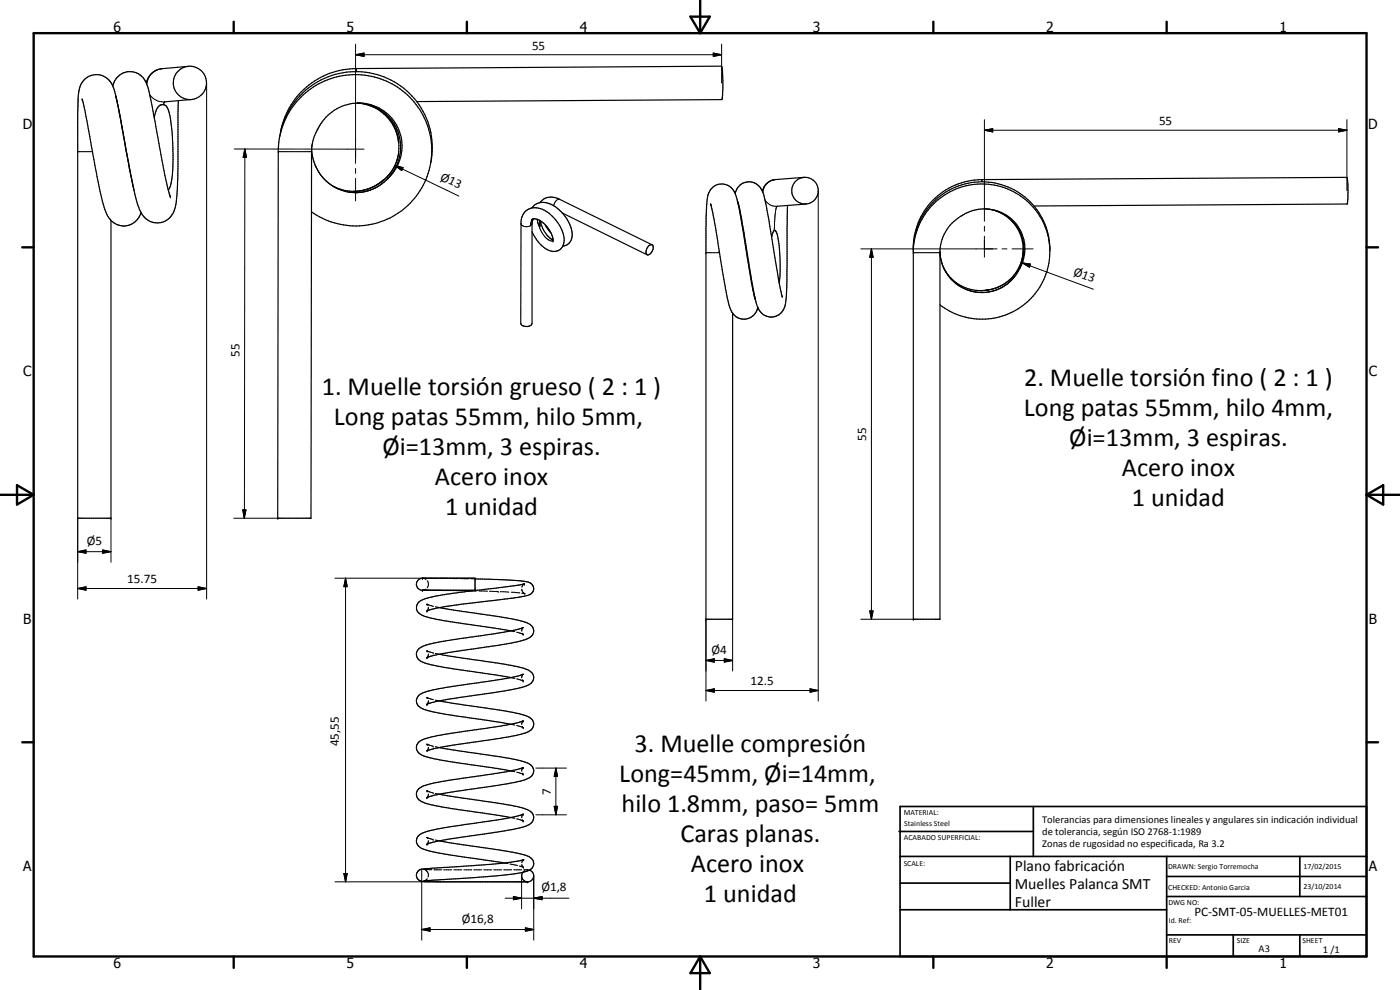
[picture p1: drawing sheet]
<svg xmlns="http://www.w3.org/2000/svg" width="420mm" height="297mm" viewBox="0 0 420 297" stroke-linecap="round" stroke-linejoin="round" font-family="sans-serif">
<g fill="none" stroke="#000" stroke-width=".35">
<path d="M56.5 19.9l-7.9 .7a5.2 5.2 0 0 0-4.5 3.7l-.2 .6M216.6 19.9h.1M216.6 19.9l.3 4.1v4.5l-.3 1.4-91.6 .6M216.6 19.9l-109.8 .7a23.2 23.2 0 0 0-22.7 19.4M24.7 29.8l4.9 25.6a29.7 29.7 0 0 0 3.2 10.2l.6 .7a5.4 5.4 0 0 0 8.9-2.5M33.9 25.8a6 6 0 0 1 2.9-3.8 5.1 5.1 0 0 1 6.4 1.7l.8 1.5a156.4 156.4 0 0 1 3.5 17l2 10.4 1.6 6.4M34.7 28.9h.1M34.7 28.9l.3 1M35 30l1.1 5.6M35.1 30.2l-1-3.8a5.3 5.3 0 0 0-4.3-3.9 5.3 5.3 0 0 0-5.3 2.4l-.6 1.3-.4 2.2-.2 5.2v121.9h10v-89.3M35.2 30.8l.1 .7M35.5 31.8l.7 3.8"/>
<path d="M36.1 35.6l.5 2.5M36.2 35.6l2.9 16.3M36.6 37.9l2.5 14M46.3 35.3a4.5 4.5 0 0 1 1.9-3.8h.1a1.72 1.72 0 0 1 2.2 1.5l.6 2.1 .5 3.9 .3 9.4a23.5 23.5 0 0 1-1.2 8.3l-.2 .3M53.5 30.2l-.1 23.2a36.8 36.8 0 0 1-1.2 9.9 5.3 5.3 0 0 1-4.8 3.6 5.3 5.3 0 0 1-5.1-3.1M57.4 29.8l-7.9 .8M107.1 30.9a13.5 13.5 0 0 1 9.1 4.2l1.4 1.9 1 1.9 1 3.4M107.3 30.9l1.6 .2M107.4 30.9l1.6 .1M108.9 31.1a12.7 12.7 0 0 1 10.6 10.5M109 31a13.2 13.2 0 0 1 8.7 20.9l-1.3 1.6M38.9 50.3l-.1 .1"/>
<path d="M39.1 51.9l1.1 5.1M39.1 51.9l1.9 8.3 1.3 3.6M84 40.8a23 23 0 0 1 29.1-17.5 23 23 0 0 1 14.7 30.5 23.3 23.3 0 0 1-10.8 11.6 22.9 22.9 0 0 1-23.5-1.9M93.5 44.6a14.1 14.1 0 0 0 1.4 5.6 13 13 0 0 0 21.5 3.3M107.9 57.3l-1.2 .1M115 54.1a16 16 0 0 1-7.1 3.2M115.2 53.9l-.4 .5a13.4 13.4 0 0 1-15 1.4M115.2 53.9v.1M116.4 53.5h.1M116.5 53.4l-.1 .1M119.5 41.7v.3M119.5 42l.1 .4"/>
<path d="M119.5 42a12.6 12.6 0 0 1-4.4 12M129.3 48.8a23 23 0 0 0-20.1-27.2 23 23 0 0 0-25.6 22l-.3 111.9h10l.2-110a16.5 16.5 0 0 1 5.5-11.4 13 13 0 0 1 18.2 .9 13 13 0 0 1-.5 18.3M220.6 58.1a4.3 4.3 0 0 0-4.7-2.9 4.3 4.3 0 0 0-3.6 4.2l-.4 8.6v117.8h8v-91.8M220.6 58a4.4 4.4 0 0 1 3.3-3.3 4.9 4.9 0 0 1 5.5 4.4l1.4 7.4 2.8 17.3 1.2 5.3M220.6 58.1l1.3 4.8 3.6 21.8 1.1 5.1M241.3 53.2l-8.7 .7a4.5 4.5 0 0 0-3.8 3.5M159.5 66.2h.1M159.5 66v.2M159.6 62.4a4.9 4.9 0 0 1 7.1-.4 12.1 12.1 0 0 1 5 8.2 3.2 3.2 0 0 1-2.8 3.6M160 65.8l-.3 1.3v29.9a2 2 0 0 1-3.4 0l.1-30.5a4.3 4.3 0 0 1 6.4-3.7 11.7 11.7 0 0 1 6.5 9.4 3.2 3.2 0 0 1-1.8 3 5.9 5.9 0 0 1-6.3-3.1l-1.5-2.6M160.2 65.7l-.7 .5M160.2 65.7l-.7 .4"/>
<path d="M160.2 65.7a7 7 0 0 1 5.4 4.6l.4 1.7M161.3 65.8l.5 2M161.8 67.8l.1 .1M161.9 67.9h.1M162 66.1v1.7M162 67.8v.1M162 60.8a4.4 4.4 0 0 1 6-1l27.7 13.6M162.2 66.3l.1 .6a9.1 9.1 0 0 0 2.8 4.6l.9 .6M163.7 67.6l1.6 2.2M166 72l-.1 .3M168.8 63.9l25.4 12.6M194.6 73.9a.76 .76 0 0 1 .7-.5 .76 .76 0 0 1 .7 .6 2.2 2.2 0 0 1-1.7 2.5 1.82 1.82 0 0 1 .3-2.6z"/>
<path d="M213.3 61.3l1.5 7.2 2.6 16a30.2 30.2 0 0 0 2.5 9.5M213.3 61.2v.1M221.4 60.6l1.2 5.1 3.4 20.9 1.4 5.6M231.6 71.1l.1-.6a1.3 1.3 0 0 1 1-1.3l.5 1.1 .7 3.9 .2 7.3-.3 3.3M236.4 61.6l-.3 23.5a20.9 20.9 0 0 1-.9 7.7 4.2 4.2 0 0 1-4.1 2.3 4.2 4.2 0 0 1-3.7-2.9M241.9 61.2l-8.7 .7M274.1 73.8v112h8v-110.8a13.3 13.3 0 0 1 8-11.1 12.2 12.2 0 0 1 15.8 4.7 11.9 11.9 0 0 1 .2 11.7M274.1 73.4a20.6 20.6 0 0 1 25.8-18.2 20.6 20.6 0 0 1 13.4 28.7 20.4 20.4 0 0 1-31.2 7.5M282.1 76a12.9 12.9 0 0 0 1.7 5.6M295.3 62.7a12.3 12.3 0 0 1 10.8 17.6M298.3 63.1a12.3 12.3 0 0 1 8.6 13.6 12.3 12.3 0 0 1-12.3 10.5M310.3 61.8l94-.6 .3-3.5-.2-3.5-.2-1-109.7 .7a20.6 20.6 0 0 0-20.4 20.6"/>
<path d="M315.1 74.7a20.5 20.5 0 0 0-20.6-19.5 20.5 20.5 0 0 0-20.4 19.7M227.4 92.2a4.2 4.2 0 0 1-3.4 3.5 3.7 3.7 0 0 1-2.9-.6l-1.2-1.1M283.1 80.1a12.5 12.5 0 0 0 11.5 7.7 12.5 12.5 0 0 0 11.5-7.5M283.9 81.6a12.5 12.5 0 0 0 11.2 5.6M295.7 87.1l-.4 .1M296.2 87l-.5 .1M306 80.4h.1M306.1 80.3l-.1 .1M306.1 80.3v.1M125.4 174.2l.7-.6 .7-.1h15.8v3.6h-16.2a1.82 1.82 0 0 1-1-2.9zM128.9 177.1l12.9 .2M142.6 173.7l9.8 .3a20.5 20.5 0 0 1 6.9 1 2.05 2.05 0 0 1 .7 2.4 2.05 2.05 0 0 1-2 1.3l-4 .8-19.9 2.4-2.9 .5-3.1 .9"/>
<path d="M157.4 175.2l-2.8 .5-18.4 2.3a43.1 43.1 0 0 0-9.8 2.1 2.37 2.37 0 0 0-1.4 2.3 2.37 2.37 0 0 0 1.5 2.1l2.7 .9 3.7 .8 20.4 3.1M128.1 197.3h.1M131.8 196.3l17.5 2.6a33.4 33.4 0 0 1 9.5 2.3 2.37 2.37 0 0 1 1.4 2.5 2.37 2.37 0 0 1-2 2l-4.6 1.2-19.4 2.9-3.7 .8-2.3 .7M131.9 182.3l20.3 3.1a19.8 19.8 0 0 1 7.2 2.2 2.34 2.34 0 0 1 .7 2.4 2.34 2.34 0 0 1-1.9 1.7 64.5 64.5 0 0 1-12.8 2.5l-10.6 1.5-4.7 .9-1.9 .7M157 188.3l-4.6 1.2-14.6 2.1a56.3 56.3 0 0 0-10.9 2.3 2.48 2.48 0 0 0-1.9 2.6 2.48 2.48 0 0 0 2.2 2.3l5.8 1.4 20.3 3.1M128.1 211.3h.1M131.8 210.3l19.2 2.9a22.1 22.1 0 0 1 8.3 2.4 2.48 2.48 0 0 1 .7 2.5 2.48 2.48 0 0 1-2.1 1.7l-2.9 .8-4.6 .9-18.2 2.7-4 1.1M157 216.3l-2.4 .7-4.2 .8-17.3 2.6a21.8 21.8 0 0 0-7.3 2.1 2.47 2.47 0 0 0-.7 2.6 2.47 2.47 0 0 0 2.1 1.7l2.9 .8 4.6 .9 18.6 2.8M157 202.3l-5 1.3-15.4 2.3a34.7 34.7 0 0 0-10.5 2.4 2.45 2.45 0 0 0-1 2.6 2.45 2.45 0 0 0 2.1 1.9l6.4 1.5 19.7 3M157 202.3h.1M128.1 239.3h.1M128.1 225.3h.1"/>
<path d="M131.8 224.3l23.3 3.7a7.8 7.8 0 0 1 4.8 2.3 2.68 2.68 0 0 1-2.3 3.6l-5 1.2-19.9 3-4.5 1.2M131.8 238.3l19.2 2.9a26.2 26.2 0 0 1 8.1 2.2 2.44 2.44 0 0 1 1 2.6 2.44 2.44 0 0 1-2.2 1.8l-6.4 1.5-14.4 2.1a38.1 38.1 0 0 0-8.9 1.9M157 230.3l-4.1 1.1-18.1 2.7-4.7 .8-2.9 .9a2.48 2.48 0 0 0-2.1 1.8 2.48 2.48 0 0 0 1 2.6 23.2 23.2 0 0 0 8 2.2l19.2 2.9M128.2 253.3h-.1M131.8 252.3l19.5 3a23.8 23.8 0 0 1 8 2.1 2.25 2.25 0 0 1 .8 2.4 2.25 2.25 0 0 1-2 1.6l-2 .5-5.4 .7-23.4 1.7M151.3 259l-23.3 1.6a2.44 2.44 0 0 0-3 1.8 2.04 2.04 0 0 0 2.6 2.1l31 .1a1.81 1.81 0 0 0 1.6-1.7 1.81 1.81 0 0 0-1.3-1.8M157 244.3l-5.3 1.3-16.1 2.4a32.4 32.4 0 0 0-9.2 2.1 2.47 2.47 0 0 0-1.4 2.7 2.47 2.47 0 0 0 2.3 2l6.2 1.5 17.8 2.7M157.2 257.9l-5.9 1.1M127.2 264.3h.1M156.9 261.7a1.79 1.79 0 0 0 1.4 2.9"/>
<circle cx="57" cy="24.9" r="5"/>
<circle cx="241.6" cy="57.2" r="4"/>
</g>
<g fill="none" stroke="#000" stroke-width=".3">
<path d="M106.7 16.4l2.6-.5v1zM106.7 13.3v35.7M106.7 16.4h109.9M214.1 15.9l2.5 .5-2.5 .5zM216.6 13.3v11.6M44.9 28.4a5.1 5.1 0 0 0 4.6 2.2l-.4 .8M48.6 20.6a5 5 0 0 0-4.5 4.7M62 24.9v154.8M106.8 20.6l.2 .9M295.4 39.1l2.5-.5v1zM295.4 35.9v30.5M295.4 39.1h108.8"/>
<path d="M401.7 38.6l2.5 .5-2.5 .5zM404.2 35.9v21.3M23.3 45.5h4.5M70.3 44.7h39M73.5 44.7l.5 2.5h-1zM73.5 44.7l-.2 110.8M83.5 45.5h.1M83.5 45.5h10M93.5 45.5h.1M93.7 43.1l-.2 2.4M94.6 49.7a13 13 0 0 0 21.8 3.8M106.7 50.5v1.5"/>
<path d="M106.7 53.5v6.8M118.5 49.7l2.5 .6-.4 .9zM118.5 49.7l-1.1 1.9-2.2 2.4M118.5 49.7l19.2 9.1M119.5 46.5l-1 3.2M168 59.8a1.88 1.88 0 0 0-1.9 1.9M232.6 53.9a4.1 4.1 0 0 0-3.6 3.9M245.6 57.2v153.2M294.5 53.9l.2 .6M156.4 67.1a1.96 1.96 0 0 0 2.8 .6M159.6 66.2l-.4 1.5M159.7 67.1l-.5 .6"/>
<path d="M161.8 67.7a7.6 7.6 0 0 0 2.8 4.3l1.3 .3M211.9 75.8h.1M211.9 75.8h4M215.8 75.3v.5M224.1 74.7l-.1 .9M229.6 60.1a4 4 0 0 0 3.6 1.8M233.2 61.9h.1M233.2 61.9l-.6 2.5-.2 4.8M258.3 74.7h40.9M261.5 74.7l.5 2.5h-1zM261.5 74.7v111.1M274.1 75.8h.1"/>
<path d="M274.1 75.8h8M282.1 75.5l.1 1.6 .5 2a12.5 12.5 0 0 0 11.3 8.6 12.5 12.5 0 0 0 12.1-7.3M295.4 67.9v1.5M295.4 70.9v6.3M300.7 74.7h1.5M303.7 74.7h6.3M306.8 78.9l2.5 .3-.4 1zM306.8 78.9l21.4 7.9M307.1 74.8a12.3 12.3 0 0 1-10.8 12.2M23.3 155.5v24.2M33.3 155.5v13.2M70.1 155.5h13.2"/>
<path d="M72.8 153h1l-.5 2.5zM23.3 176.6l2.5-.5v1zM23.3 165.5l2.5-.5v1zM23.3 176.6h38.7M23.3 165.5h10M30.8 165l2.5 .5-2.5 .5zM59.5 176.1l2.5 .5-2.5 .5zM100.5 173.5h42.1M103.7 173.5l.5 2.5h-1zM103.7 173.5v91.1M126.8 173.5h.1M126.8 173.5l1 .4"/>
<path d="M127.7 173.5h.3M127.8 176.7l-1 .4M128.2 174.2l.4 .8v.6l-.4 .8M128.7 173.5h2.5M131.8 173.5l2.6 .1M135 173.6h2.5M138.1 173.6l2.6 .1M141.3 173.7h1.3M141.8 177.3h1.3M143.7 177.3l2.6 .1M146.9 177.4l2.6 .1M149.5 177.5h.1"/>
<path d="M150.1 177.5l2.6 .2M153.4 177.7l2.6 .2M156.6 176.8l.3 .9 .6 .4M156.6 178l.9 .1M157.4 175.2h.1M157.4 175.2l-.8 .9M157.5 178.1h.1M128.1 195.3h.1M128.1 197.3h.1M128.1 181.3h.1M128.1 183.3h.1M128.1 195.3l.3 .3"/>
<path d="M128.1 181.3l.2 .1M128.2 195.3l1.8 .6M128.2 181.3l.2 .3M128.2 181.4l1.9 .5M128.3 181.5h.1M128.6 182.2l-.5 1.1M128.6 196.2l-.5 1.1M130 195.9h.1M130.6 196l1.2 .3M130.7 182l1.2 .3M153.3 189.3l1.2 .2M155.1 189.7l1.9 .6"/>
<path d="M156.7 190l.3 .3M157 190.3h.1M157 188.3l-.4 1.1M211.9 198.2l2.5-.5v1zM211.9 185.8v24.6M211.9 198.2h8M217.4 197.7l2.5 .5-2.5 .5zM219.9 185.8v15.5M258.3 185.8h15.8M261 183.3h1l-.5 2.5zM128.1 209.3h.1M128.1 211.3h.1"/>
<path d="M128.2 209.3h.1M128.2 209.3l1.8 .6M128.2 209.3l.2 .3M128.6 210.2l-.5 1.1M130.6 210.1l1.2 .2M153.3 217.3l1.2 .3M153.3 203.3l1.2 .3M155.1 217.7l1.8 .6M155.1 203.7l1.8 .6M156.7 218l.3 .3M156.7 204l.2 .2M156.9 204.2l.1 .1"/>
<path d="M156.9 204.3h.1M157 218.3h.1M157 216.3h.1M157 204.3h.1M157 202.3l-.4 1.1M157 216.3l-.4 1.1M157 202.3h.1M211.9 207.2l2.5-.5v1zM211.9 207.2h33.7M243.1 206.7l2.5 .5-2.5 .5zM128.1 237.3h.1M128.1 239.3h.1"/>
<path d="M128.1 223.3h.1M128.1 225.3h.1M128.1 223.3l.3 .3M128.2 237.3l1.8 .6M128.2 237.3l.2 .3M128.2 223.3h.1M128.3 223.4l1.7 .5M128.6 224.2l-.5 1.1M128.6 238.2l-.5 1.1M130 237.9h.1M130 223.9h.1M130.6 238l1.2 .3"/>
<path d="M130.6 224l1.2 .3M153.3 231.3l1.2 .3M155.1 231.7l1.9 .6M156.7 232.2h.1M156.7 231.9l.3 .4M156.9 232.2l.1 .1M157 230.3h.1M157 232.3h.1M157 230.3l-.4 1.1M160.8 230.5h9.2M166.8 230.5l.5 2.5h-1zM166.8 230.5v14"/>
<path d="M128.1 251.2l.1 .1M128.1 251.3h.1M128.1 253.3h.1M128.2 251.3l1.8 .6M128.2 251.4h.1M128.3 251.4l.1 .2M128.6 252.2l-.4 1.1M130 251.9h.1M130.6 252.1l1.2 .2M151.3 259l1.2 .1M153.1 259.2l2.2 .5M153.3 245.3l1.2 .2"/>
<path d="M155.1 245.7l1.8 .6M155.9 259.8l1.2 .5M156.6 259.5h.1M156.6 259.5l.5 .8M156.7 246l.2 .3M156.8 246.1l.1 .1M156.9 246.3h.1M157 244.3h.1M157 246.3h.1M157 244.3l-.4 1.1M157.1 257.9h.1M157.1 257.9l-.5 1"/>
<path d="M160.8 244.5h9.2M166.3 241.9h1l-.5 2.6zM100.5 264.6h57.9M103.2 262.1h1l-.5 2.5zM126.6 278.9l2.5-.5v1zM126.6 261v21.1M126.6 278.9h33.6M127.2 260.9h2.4M127.2 260.9h.1M127.3 264.3h.1M127.7 261.1l.3 .2a1.63 1.63 0 0 1 .5 1.8M128.2 263.7l-.9 .6"/>
<path d="M130.2 261h2.4M133.2 261h2.4M136.2 261h2.4M139.2 261h2.4M142.2 261h2.4M145.2 261h2.4M148.2 261h2.4M151.2 261h2.4M151.6 269.5h19.2M154.1 269l2.4 .5-2.4 .5zM154.2 261h2.4M156.5 262.8v9.9"/>
<path d="M157.1 260.3h.1M157.2 261h1.2M157.5 261.2l-.6 .5M157.7 278.4l2.5 .5-2.5 .5zM158.1 261l.8 .1M158.4 261h.1M160.2 269.5l2.5-.5v1zM160.2 262.8v19.3"/>
</g>
<g fill="#000">
<circle cx="24.7" cy="29.8" r=".18"/>
<circle cx="34.7" cy="28.9" r=".18"/>
<circle cx="51.1" cy="59.1" r=".18"/>
<circle cx="116.4" cy="53.5" r=".18"/>
<circle cx="119.6" cy="42.5" r=".18"/>
<circle cx="159.5" cy="66.2" r=".18"/>
<circle cx="162" cy="67.9" r=".18"/>
<circle cx="165.9" cy="72.3" r=".18"/>
<circle cx="213.3" cy="61.2" r=".18"/>
<circle cx="221.4" cy="60.6" r=".18"/>
<circle cx="296.5" cy="87" r=".18"/>
<circle cx="33.3" cy="155.5" r=".18"/>
<circle cx="83.3" cy="155.5" r=".18"/>
<circle cx="126.8" cy="173.5" r=".18"/>
<circle cx="126.8" cy="177.1" r=".18"/>
<circle cx="142.6" cy="177.1" r=".18"/>
<circle cx="157.4" cy="175.2" r=".18"/>
<circle cx="128.1" cy="197.3" r=".18"/>
<circle cx="128.1" cy="183.3" r=".18"/>
<circle cx="211.9" cy="185.8" r=".18"/>
<circle cx="274.1" cy="185.8" r=".18"/>
<circle cx="128.1" cy="211.3" r=".18"/>
<circle cx="157" cy="216.3" r=".18"/>
<circle cx="128.1" cy="239.3" r=".18"/>
<circle cx="157" cy="230.3" r=".18"/>
<circle cx="128.1" cy="253.3" r=".18"/>
<circle cx="157" cy="244.3" r=".18"/>
<circle cx="157.1" cy="257.9" r=".18"/>
<circle cx="158.4" cy="264.6" r=".18"/>
</g>
<g fill="none" stroke="#000" stroke-width=".71">
<path d="M10.1 9.9h400v277.1h-400zM70.1 6.5v3.4M140.1 6.5v3.4M207.2 5h5.8l-2.9 4.9zM210.1 0v9.9M280.1 6.5v3.4M350.1 6.5v3.4M6.7 74.2h3.4M410.1 74.2h3.5M.1 148.5h10M5.1 145.6l5 2.9-5 2.9zM410.1 148.5h10"/>
<path d="M410.1 148.5l5-2.9v5.8zM6.7 222.7h3.4M410.1 222.7h3.5M70.1 287v3.4M140.1 287v3.4M210.1 287v10M210.1 287l2.9 5h-5.8zM280.1 287v3.4M350.1 287v3.4"/>
</g>
<g fill="none" stroke="#000" stroke-width=".51">
<path d="M269.8 249.5h40.3M270.1 242h140v45h-140zM270.1 257h140M303.2 257v16M310.1 242v15M350.1 257v30M390.1 257v12M270.1 265h33.1M270.1 273h80M350.1 269h60M350.1 263h60M350.1 280.5h60"/>
<path d="M370.1 280.5v6.5M390.1 280.5v6.5"/>
</g>
<g fill="#000">
<path d="M106.7 16.4l2.6-.5v1zM214.1 15.9l2.5 .5-2.5 .5zM295.4 39.1l2.5-.5v1zM401.7 38.6l2.5 .5-2.5 .5zM73.5 44.7l.5 2.5h-1zM118.5 49.7l2.5 .6-.4 .9zM261.5 74.7l.5 2.5h-1zM306.8 78.9l2.5 .3-.4 1zM72.8 153h1l-.5 2.5zM23.3 176.6l2.5-.5v1zM23.3 165.5l2.5-.5v1zM30.8 165l2.5 .5-2.5 .5z"/>
<path d="M59.5 176.1l2.5 .5-2.5 .5zM103.7 173.5l.5 2.5h-1zM211.9 198.2l2.5-.5v1zM217.4 197.7l2.5 .5-2.5 .5zM261 183.3h1l-.5 2.5zM211.9 207.2l2.5-.5v1zM243.1 206.7l2.5 .5-2.5 .5zM166.8 230.5l.5 2.5h-1zM166.3 241.9h1l-.5 2.6zM103.2 262.1h1l-.5 2.5zM126.6 278.9l2.5-.5v1zM154.1 269l2.4 .5-2.4 .5z"/>
<path d="M157.7 278.4l2.5 .5-2.5 .5zM160.2 269.5l2.5-.5v1z"/>
</g>
<g font-size="7.9">
<text x="96.6" y="118.5">1. Muelle torsión grueso ( 2 : 1 )</text>
<text x="307.4" y="115.9">2. Muelle torsión fino ( 2 : 1 )</text>
<text x="307.3" y="124.9">Long patas 55mm, hilo 4mm,</text>
<text x="100.2" y="127.5">Long patas 55mm, hilo 5mm,</text>
<text x="114.8" y="136.5">Øi=13mm, 3 espiras.</text>
<text x="320.9" y="133.9">Øi=13mm, 3 espiras.</text>
<text x="336.7" y="142.9">Acero inox</text>
<text x="130.5" y="145.5">Acero inox</text>
<text x="133.6" y="154.5">1 unidad</text>
<text x="339.7" y="151.9">1 unidad</text>
<text x="190.4" y="225.6">3. Muelle compresión</text>
<text x="185.8" y="234.5">Long=45mm, Øi=14mm,</text>
<text x="186.6" y="243.5">hilo 1.8mm, paso= 5mm</text>
<text x="204.2" y="252.5">Caras planas.</text>
<text x="207.3" y="261.5">Acero inox</text>
<text x="211.3" y="270.5">1 unidad</text>
</g>
<g font-size="4.7">
<text x="304.6" y="261.2">Plano fabricación</text>
<text x="304.6" y="266.6">Muelles Palanca SMT</text>
<text x="304.6" y="272">Fuller</text>
</g>
<g font-size="4.2">
<text x="34" y="9.6">6</text>
<text x="104" y="9.6">5</text>
<text x="174" y="9.6">4</text>
<text x="244" y="9.6">3</text>
<text x="314" y="9.6">2</text>
<text x="384" y="9.6">1</text>
<text x="6.8" y="38.7">D</text>
<text x="410.6" y="38.7">D</text>
<text x="7" y="112.9">C</text>
<text x="410.8" y="112.9">C</text>
<text x="7" y="187.1">B</text>
<text x="410.8" y="187.1">B</text>
<text x="7" y="261.4">A</text>
<text x="410.8" y="261.4">A</text>
<text x="34" y="290.4">6</text>
<text x="104" y="290.4">5</text>
<text x="174" y="290.4">4</text>
<text x="244" y="290.4">3</text>
<text x="314" y="290.4">2</text>
<text x="384" y="290.4">1</text>
</g>
<g font-size="3.9">
<text x="159.7" y="14.9">55</text>
<text x="347.8" y="37.5">55</text>
<text x="131.9" y="53.9" transform="rotate(26 131.9 53.9)">Ø13</text>
<text x="321.9" y="82.4" transform="rotate(20 321.9 82.4)">Ø13</text>
<text x="71.9" y="107.1" transform="rotate(-90 71.9 107.1)">55</text>
<text x="260" y="132.2" transform="rotate(-90 260 132.2)">55</text>
<text x="26" y="163.6">Ø5</text>
<text x="38.2" y="175">15.75</text>
<text x="213.6" y="196.2">Ø4</text>
<text x="225.2" y="205.6">12.5</text>
<text x="101.7" y="223.9" transform="rotate(-90 101.7 223.9)">45,55</text>
<text x="165.3" y="238.5" transform="rotate(-90 165.3 238.5)">7</text>
<text x="162.5" y="267.4">Ø1,8</text>
<text x="358.5" y="275">PC-SMT-05-MUELLES-MET01</text>
<text x="138.6" y="276.8">Ø16,8</text>
</g>
<g font-size="3.1">
<text x="312.7" y="246.8">Tolerancias para dimensiones lineales y angulares sin indicación individual</text>
<text x="312.7" y="250.4">de tolerancia, según ISO 2768-1:1989</text>
<text x="312.7" y="254">Zonas de rugosidad no especificada, Ra 3.2</text>
<text x="377.7" y="285.6">A3</text>
<text x="397" y="285.9">1 /1</text>
</g>
<g font-size="2.4">
<text x="271.2" y="244.4">MATERIAL:</text>
<text x="271.3" y="252">ACABADO SUPERFICIAL:</text>
<text x="271.4" y="247.9">Stainless Steel</text>
<text x="271.2" y="259.7">SCALE:</text>
<text x="350.6" y="260.8">DRAWN: Sergio Torremocha</text>
<text x="391.2" y="260.6">17/02/2015</text>
<text x="350.6" y="267">CHECKED: Antonio Garcia</text>
<text x="391.2" y="266.7">23/10/2014</text>
<text x="350.6" y="271.4">DWG NO:</text>
<text x="350.8" y="276.9">Id. Ref:</text>
<text x="350.8" y="282.8">REV</text>
<text x="371.2" y="282.9">SIZE</text>
<text x="390.9" y="282.9">SHEET</text>
</g>
</svg>
